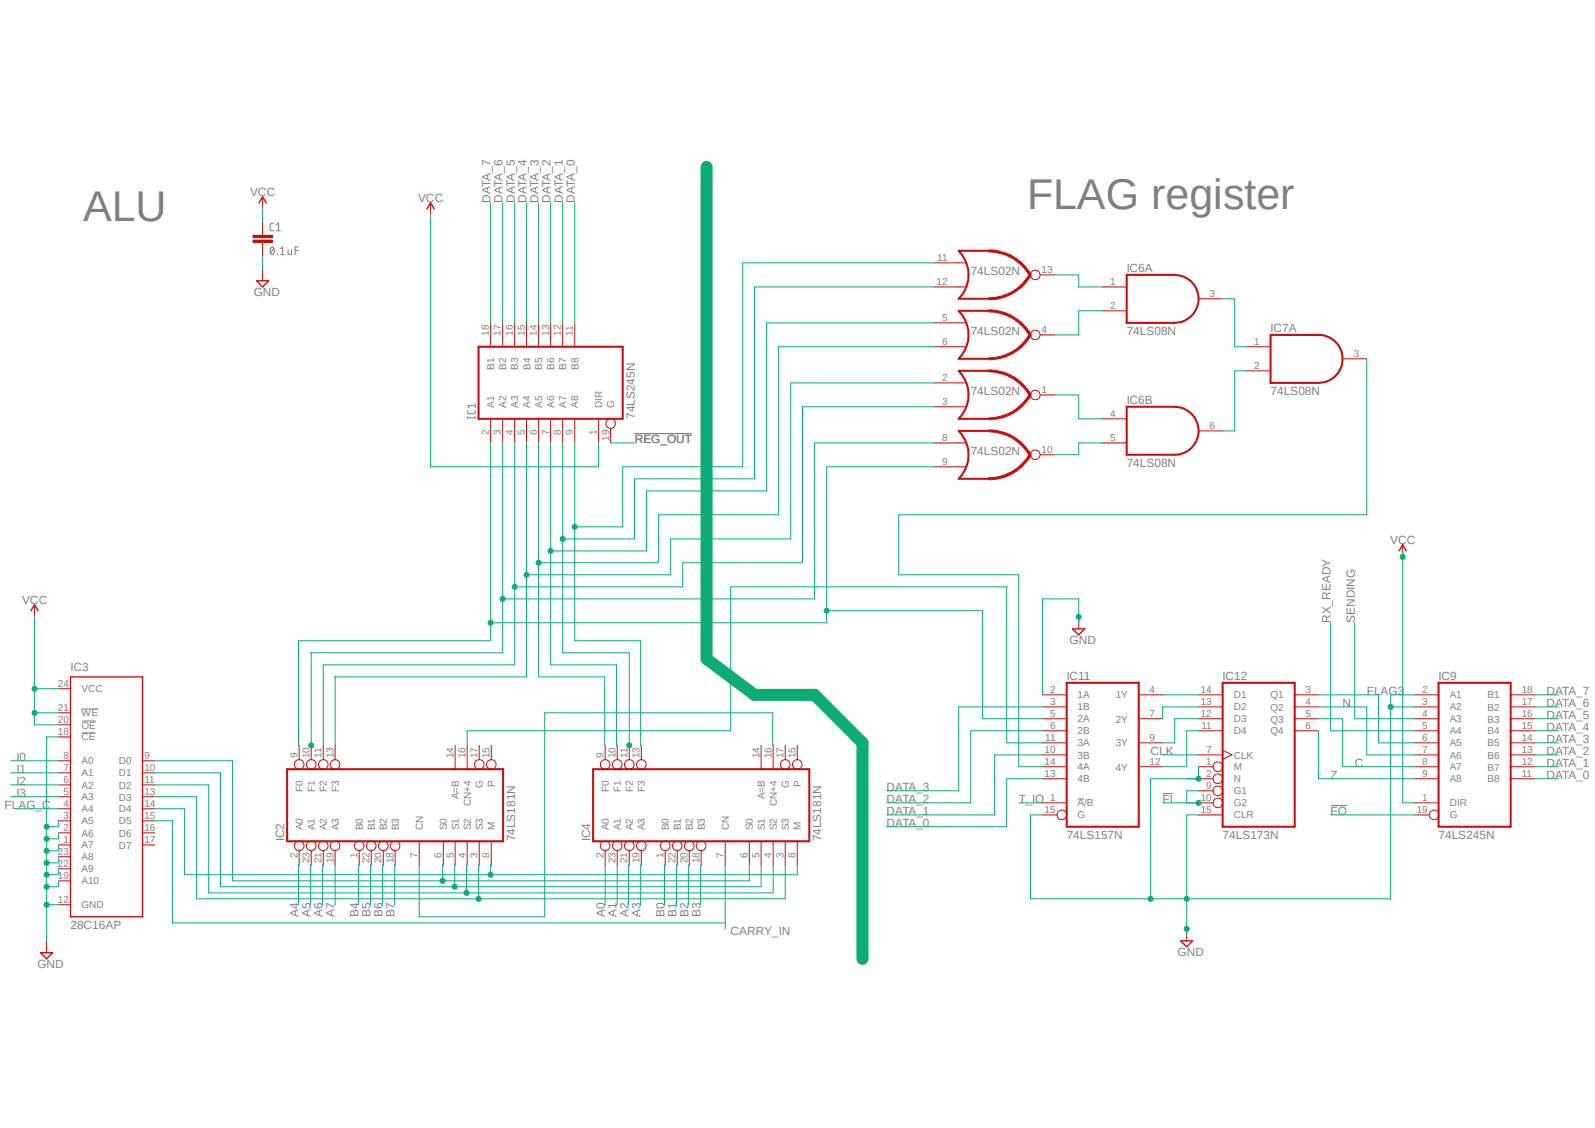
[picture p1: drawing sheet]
<svg xmlns="http://www.w3.org/2000/svg" width="297mm" height="210mm" viewBox="0 0 297 210" stroke-linecap="round" stroke-linejoin="round" font-family="sans-serif">
<path d="M.3 29.1l296.4 151.7M296.7 29.1l-296.4 151.7" fill="none" stroke="#fff" stroke-width=".19"/>
<g fill="none" stroke="#808080" stroke-width=".19">
<path d="M50.5 46.1l.2-.1a.87 .87 0 0 1 0 1.4 .84 .84 0 0 1-.2-1.3zM50.9 41.5l-.4 .1-.2 .2v1l.6 .2M51 46.3l-.6 .8M51.4 43h.8M51.4 41.8l.5-.3v1.5M51.6 47.3l.1 .1zM52.2 47.4h.8M52.2 46.3l.4-.3v1.4M53.6 46.5v.7l.3 .2h.4v-.9M54.9 46.6h.7M55.6 46h-.7v1.4M87.1 76.4v.5l.3 .1h.9l.2-.6"/>
<path d="M87.1 77.8h1.4M87.1 77.6v.3M88.5 75.1v.8M88.5 77.6v.3M88.5 75.5h-1.4l.3 .4M118.2 80.7h10.6M15.2 132h3.1M15.2 136.4h2.6M15.2 134.2h2.7M200.7 148.8h1.2M216.5 147.7h1.9M247.8 150h3"/>
</g>
<path d="M89.1 64.6h26.9v13.4h-26.9zM178.5 78h5.6M178.5 69h5.6M53.5 143.2h40.2v13.4h-40.2zM110.4 143.2h40.3v13.4h-40.3z" fill="none" stroke="#c90d0c" stroke-width=".38"/>
<g fill="none" stroke="#c90d0c" stroke-width=".19">
<path d="M48.9 36.7v2.2M80.2 37.8v2.2M47.1 44.7h3.6v.4h-3.6zM47.1 43.8h3.6v.4h-3.6zM48.9 41.1v2.7M48.9 45.1v2.7M48.9 50v2.3M91.4 60.1v4.5M91.4 78v4.5M93.6 60.1v4.5M93.6 78v4.5M95.8 60.1v4.5"/>
<path d="M95.8 78v4.5M98 60.1v4.5M98 78v4.5M100.3 60.1v4.5M100.3 78v4.5M102.5 60.1v4.5M102.5 78v4.5M104.8 60.1v4.5M104.8 78v4.5M107 60.1v4.5M107 78v4.5M111.5 78v4.5"/>
<path d="M113.7 79.7v2.8M178.5 71.3h1.3M178.5 75.7h1.3M6.4 112.6v2.3M10.9 132.7h2.2M10.9 137.2h2.2M10.9 135h2.2M10.9 128.2h2.2M55.7 138.8v2.7M58 138.8v2.7M60.2 138.8v2.7M62.4 138.8v2.7"/>
<path d="M84.8 138.8v4.4M87 138.8v4.4M89.2 138.8v2.7M91.5 138.8v2.7M112.7 138.8v2.7M114.9 138.8v2.7M117.2 138.8v2.7M119.4 138.8v2.7M141.7 138.8v4.4M144 138.8v4.4M146.2 138.8v2.7M148.5 138.8v2.7"/>
<path d="M10.9 141.6h2.2M10.9 143.9h2.2M10.9 146.1h2.2M10.9 148.3h2.2M10.9 150.6h2.2M10.9 152.8h2.2M10.9 155.1h2.2M10.9 157.3h2.2M10.9 159.5h2.2M26.5 141.6h2.3M26.5 143.9h2.3M26.5 146.1h2.3"/>
<path d="M26.5 148.3h2.3M26.5 150.6h2.3M26.5 152.8h2.3M26.5 155.1h2.3M26.5 157.3h2.3M55.7 158.4v2.7M58 158.4v2.7M60.2 158.4v2.7M62.4 158.4v2.7M66.9 158.4v2.7M69.1 158.4v2.7M71.4 158.4v2.7"/>
<path d="M73.6 158.4v2.7M78.1 156.6v4.5M82.5 156.6v4.5M84.8 156.6v4.5M87 156.6v4.5M89.2 156.6v4.5M91.5 156.6v4.5M112.7 158.4v2.7M114.9 158.4v2.7M117.2 158.4v2.7M119.4 158.4v2.7M123.9 158.4v2.7"/>
<path d="M126.1 158.4v2.7M128.4 158.4v2.7M130.6 158.4v2.7M135 156.6v4.5M139.5 156.6v4.5M141.7 156.6v4.5M144 156.6v4.5M146.2 156.6v4.5M148.5 156.6v4.5M8.7 175.2v2.2M10.9 168.4h2.2M10.9 161.8h2.2"/>
<path d="M10.9 164h2.2"/>
<circle cx="113.7" cy="78.9" r=".89"/>
<circle cx="55.7" cy="142.3" r=".89"/>
<circle cx="55.7" cy="157.5" r=".89"/>
<circle cx="57.9" cy="157.5" r=".89"/>
<circle cx="57.9" cy="142.3" r=".89"/>
<circle cx="60.2" cy="142.3" r=".89"/>
<circle cx="60.2" cy="157.5" r=".89"/>
<circle cx="62.4" cy="157.5" r=".89"/>
<circle cx="62.4" cy="142.3" r=".89"/>
<circle cx="66.9" cy="157.5" r=".89"/>
<circle cx="69.1" cy="157.5" r=".89"/>
<circle cx="71.4" cy="157.5" r=".89"/>
<circle cx="73.6" cy="157.5" r=".89"/>
<circle cx="89.2" cy="142.3" r=".89"/>
<circle cx="91.5" cy="142.3" r=".89"/>
<circle cx="112.7" cy="157.5" r=".89"/>
<circle cx="112.7" cy="142.3" r=".89"/>
<circle cx="114.9" cy="142.3" r=".89"/>
<circle cx="114.9" cy="157.5" r=".89"/>
<circle cx="117.2" cy="157.5" r=".89"/>
<circle cx="117.2" cy="142.3" r=".89"/>
<circle cx="119.4" cy="142.3" r=".89"/>
<circle cx="119.4" cy="157.5" r=".89"/>
<circle cx="123.9" cy="157.5" r=".89"/>
<circle cx="126.1" cy="157.5" r=".89"/>
<circle cx="128.3" cy="157.5" r=".89"/>
<circle cx="130.6" cy="157.5" r=".89"/>
<circle cx="146.2" cy="142.3" r=".89"/>
<circle cx="148.5" cy="142.3" r=".89"/>
</g>
<path d="M48.2 37.8l.7-1.1 .7 1.1M79.5 38.9l.7-1.1 .7 1.1M47.8 52.3h2.2l-1.1 1.1zM5.8 113.7l.6-1.1 .7 1.1M13.1 126h13.4v44.7h-13.4zM7.5 177.4h2.3l-1.1 1.1z" fill="none" stroke="#c90d0c" stroke-width=".25"/>
<path d="M47.1 44.9h3.6M47.1 44h3.6" fill="none" stroke="#c90d0c" stroke-width=".42"/>
<path d="M184.1 77.8a8.6 8.6 0 0 0 7.6-4.4l.3 .2a9 9 0 0 1-7.9 4.5z" fill-rule="evenodd" fill="#c90d0c"/>
<path d="M184.1 77.8a8.6 8.6 0 0 0 7.6-4.4l.3 .2a9 9 0 0 1-7.9 4.5z" fill="none" stroke="#c90d0c" stroke-width=".19"/>
<path d="M184.1 68.9a8.9 8.9 0 0 1 7.9 4.6l-.3 .2a8.8 8.8 0 0 0-7.6-4.5z" fill-rule="evenodd" fill="#c90d0c"/>
<g fill="none" stroke="#c90d0c" stroke-width=".19">
<path d="M174 71.3h4.5M174 75.7h4.5M178.5 60.1h1.3M178.5 64.6h1.3M184.1 68.9a8.9 8.9 0 0 1 7.9 4.6l-.3 .2a8.8 8.8 0 0 0-7.6-4.5zM193.7 73.5h2.7"/>
<circle cx="192.8" cy="73.5" r=".89"/>
</g>
<path d="M178.5 57.9h5.6M178.5 69a6.4 6.4 0 0 1 0 9M178.5 66.8h5.6" fill="none" stroke="#c90d0c" stroke-width=".38"/>
<path d="M184.1 66.6a8.7 8.7 0 0 0 7.6-4.4l.3 .2a9 9 0 0 1-7.9 4.6z" fill-rule="evenodd" fill="#c90d0c"/>
<path d="M184.1 66.6a8.7 8.7 0 0 0 7.6-4.4l.3 .2a9 9 0 0 1-7.9 4.6z" fill="none" stroke="#c90d0c" stroke-width=".19"/>
<path d="M184.1 57.7a8.9 8.9 0 0 1 7.9 4.6l-.3 .2a8.7 8.7 0 0 0-7.6-4.4z" fill-rule="evenodd" fill="#c90d0c"/>
<g fill="none" stroke="#c90d0c" stroke-width=".19">
<path d="M184.1 57.7a8.9 8.9 0 0 1 7.9 4.6l-.3 .2a8.7 8.7 0 0 0-7.6-4.4zM174 60.1h4.5M174 64.6h4.5M193.7 62.4h2.7M178.5 82.5h1.3M178.5 86.9h1.3"/>
<circle cx="192.8" cy="62.4" r=".89"/>
</g>
<path d="M178.5 57.9a6.4 6.4 0 0 1 0 8.9M178.5 80.2h5.6M178.5 89.2h5.6" fill="none" stroke="#c90d0c" stroke-width=".38"/>
<path d="M184.1 88.9a8.7 8.7 0 0 0 7.6-4.4l.3 .2a9 9 0 0 1-7.9 4.6z" fill-rule="evenodd" fill="#c90d0c"/>
<path d="M184.1 88.9a8.7 8.7 0 0 0 7.6-4.4l.3 .2a9 9 0 0 1-7.9 4.6z" fill="none" stroke="#c90d0c" stroke-width=".19"/>
<path d="M184.1 80.1a9 9 0 0 1 7.9 4.5l-.3 .2a8.6 8.6 0 0 0-7.6-4.4z" fill-rule="evenodd" fill="#c90d0c"/>
<g fill="none" stroke="#c90d0c" stroke-width=".19">
<path d="M178.5 48.9h1.3M178.5 53.4h1.3M174 82.5h4.5M174 86.9h4.5M184.1 80.1a9 9 0 0 1 7.9 4.5l-.3 .2a8.6 8.6 0 0 0-7.6-4.4zM193.7 84.7h2.7"/>
<circle cx="192.8" cy="84.7" r=".89"/>
</g>
<path d="M178.5 46.7h5.6M178.5 55.6h5.6M178.5 80.2a6.4 6.4 0 0 1 0 9" fill="none" stroke="#c90d0c" stroke-width=".38"/>
<path d="M184.1 55.5a8.7 8.7 0 0 0 7.6-4.4l.3 .1a9 9 0 0 1-7.9 4.6z" fill-rule="evenodd" fill="#c90d0c"/>
<path d="M184.1 55.5a8.7 8.7 0 0 0 7.6-4.4l.3 .1a9 9 0 0 1-7.9 4.6z" fill="none" stroke="#c90d0c" stroke-width=".19"/>
<path d="M184.1 46.5a8.9 8.9 0 0 1 7.9 4.6l-.3 .2a8.7 8.7 0 0 0-7.6-4.4z" fill-rule="evenodd" fill="#c90d0c"/>
<g fill="none" stroke="#c90d0c" stroke-width=".19">
<path d="M174 48.9h4.5M174 53.4h4.5M184.1 46.5a8.9 8.9 0 0 1 7.9 4.6l-.3 .2a8.7 8.7 0 0 0-7.6-4.4zM193.7 51.2h2.7M205.3 53.4h4.5M205.3 57.9h4.5M223.2 55.6h4.5M205.3 78h4.5M232.2 64.6h4.4M232.2 69h4.4M250 66.8h4.5M205.3 82.5h4.5"/>
<path d="M223.2 80.2h4.5M200.9 114.9v2.2M261.2 101.4v2.3M194.1 129.4h4.5M194.1 131.6h4.5M194.1 133.8h4.5M194.1 136.1h4.5M194.1 138.3h4.5M212 129.4h4.5M212 133.8h4.5M212 138.3h4.5M223.2 129.4h4.5"/>
<path d="M223.2 131.6h4.5M223.2 133.8h4.5M223.2 136.1h4.5M227.7 139.7l1.7 .8-1.7 .9M241.1 129.4h4.4M241.1 131.6h4.4M241.1 133.8h4.4M241.1 136.1h4.4M263.4 129.4h4.5M263.4 131.6h4.5M263.4 133.8h4.5M263.4 136.1h4.5"/>
<path d="M263.4 138.3h4.5M281.3 129.4h4.5M281.3 131.6h4.5M281.3 133.8h4.5M281.3 136.1h4.5M281.3 138.3h4.5M194.1 149.5h4.5M194.1 140.5h4.5M194.1 142.7h4.5M194.1 145h4.5M194.1 151.7h2.8M212 142.7h4.5"/>
<path d="M223.2 149.5h2.7M223.2 140.5h4.5M223.2 142.7h2.7M223.2 145h2.7M223.2 151.7h4.5M223.2 147.2h2.7M263.4 149.5h4.5M263.4 140.5h4.5M263.4 142.7h4.5M263.4 145h4.5M263.4 151.7h2.7M281.3 140.5h4.5"/>
<path d="M281.3 142.7h4.5M281.3 145h4.5M221 172.9v2.3"/>
<circle cx="192.8" cy="51.2" r=".89"/>
<circle cx="197.7" cy="151.7" r=".89"/>
<circle cx="226.8" cy="142.7" r=".89"/>
<circle cx="226.8" cy="147.2" r=".89"/>
<circle cx="226.8" cy="145" r=".89"/>
<circle cx="226.8" cy="149.5" r=".89"/>
<circle cx="267" cy="151.7" r=".89"/>
</g>
<path d="M178.5 46.7a6.4 6.4 0 0 1 0 8.9M209.8 51.2h8.9a4.5 4.5 0 0 1 4.5 4.4 4.5 4.5 0 0 1-4.5 4.5h-8.9zM209.8 75.7h8.9a4.5 4.5 0 0 1 4.5 4.5 4.5 4.5 0 0 1-4.5 4.5h-8.9zM236.6 62.4h8.9a4.5 4.5 0 0 1 4.5 4.4 4.5 4.5 0 0 1-4.5 4.5h-8.9zM198.6 127.1h13.4v26.8h-13.4zM227.7 127.1h13.4v26.8h-13.4zM267.9 127.1h13.4v26.8h-13.4z" fill="none" stroke="#c90d0c" stroke-width=".38"/>
<path d="M199.7 117.1h2.3l-1.1 1.1zM260.5 102.6l.7-1.2 .7 1.2M219.8 175.2h2.3l-1.1 1.1z" fill="none" stroke="#c90d0c" stroke-width=".25"/>
<g fill="none" stroke="#0dab76" stroke-width=".19">
<path d="M48.9 38.9v2.2M91.4 37.8v22.3M93.6 37.8v22.3M95.8 37.8v22.3M98 37.8v22.3M100.3 37.8v22.3M102.5 37.8v22.3M104.8 37.8v22.3M107 37.8v22.3M80.2 40v46.9h31.3v-4.4M6.4 114.9v17.8h4.5M6.4 128.2h4.5"/>
<path d="M194.1 131.6h-15.6v15.6h-13.4M194.1 136.1h-13.3v13.4h-15.7M285.8 129.4h4.4M285.8 131.6h4.4M285.8 133.8h4.4M285.8 136.1h4.4M285.8 138.3h4.4M194.1 140.5h-8.9v11.2h-20.1M194.1 145h-6.6v8.9h-22.4M285.8 140.5h4.4M285.8 142.7h4.4M285.8 145h4.4"/>
</g>
<circle cx="6.4" cy="128.2" r=".46" fill="#0dab76"/>
<g fill="none" stroke="#0dab76" stroke-width=".19">
<path d="M6.4 132.7v2.3h4.5"/>
<circle cx="6.4" cy="128.2" r=".46"/>
</g>
<circle cx="6.4" cy="132.7" r=".46" fill="#0dab76"/>
<g fill="none" stroke="#0dab76" stroke-width=".19">
<path d="M261.2 102.6v46.9h2.2"/>
<circle cx="6.4" cy="132.7" r=".46"/>
</g>
<circle cx="261.2" cy="103.7" r=".46" fill="#0dab76"/>
<g fill="none" stroke="#0dab76" stroke-width=".19">
<path d="M48.9 47.8v2.2M113.7 82.5h4.5M10.9 137.2h-2.2v38M8.7 168.4h2.2"/>
<circle cx="261.2" cy="103.7" r=".46"/>
</g>
<circle cx="8.7" cy="168.4" r=".46" fill="#0dab76"/>
<g fill="none" stroke="#0dab76" stroke-width=".19">
<path d="M10.9 164v1.1h-2.2"/>
<circle cx="8.7" cy="168.4" r=".46"/>
</g>
<circle cx="8.7" cy="165.1" r=".46" fill="#0dab76"/>
<g fill="none" stroke="#0dab76" stroke-width=".19">
<path d="M10.9 161.8v1.1h-2.2"/>
<circle cx="8.7" cy="165.1" r=".46"/>
</g>
<circle cx="8.7" cy="162.9" r=".46" fill="#0dab76"/>
<g fill="none" stroke="#0dab76" stroke-width=".19">
<path d="M10.9 159.5v1.2h-2.2"/>
<circle cx="8.7" cy="162.9" r=".46"/>
</g>
<circle cx="8.7" cy="160.7" r=".46" fill="#0dab76"/>
<g fill="none" stroke="#0dab76" stroke-width=".19">
<path d="M10.9 157.3v1.1h-2.2"/>
<circle cx="8.7" cy="160.7" r=".46"/>
</g>
<circle cx="8.7" cy="158.4" r=".46" fill="#0dab76"/>
<g fill="none" stroke="#0dab76" stroke-width=".19">
<path d="M10.9 155.1v1.1h-2.2"/>
<circle cx="8.7" cy="158.4" r=".46"/>
</g>
<circle cx="8.7" cy="156.2" r=".46" fill="#0dab76"/>
<g fill="none" stroke="#0dab76" stroke-width=".19">
<path d="M10.9 152.8v1.1h-2.2"/>
<circle cx="8.7" cy="156.2" r=".46"/>
</g>
<circle cx="8.7" cy="153.9" r=".46" fill="#0dab76"/>
<g fill="none" stroke="#0dab76" stroke-width=".19">
<path d="M263.4 129.4h-4.4v37.9h-67.1v-15.6h2.2M223.2 151.7h-2.2v15.6"/>
<circle cx="8.7" cy="153.9" r=".46"/>
</g>
<circle cx="221" cy="167.3" r=".46" fill="#0dab76"/>
<g fill="none" stroke="#0dab76" stroke-width=".19">
<path d="M259 131.6h4.4"/>
<circle cx="221" cy="167.3" r=".46"/>
</g>
<circle cx="259" cy="131.6" r=".46" fill="#0dab76"/>
<g fill="none" stroke="#0dab76" stroke-width=".19">
<path d="M221 167.3v6.7"/>
<circle cx="259" cy="131.6" r=".46"/>
</g>
<circle cx="221" cy="172.9" r=".46" fill="#0dab76"/>
<g fill="none" stroke="#0dab76" stroke-width=".19">
<path d="M223.2 142.7v2.3"/>
<circle cx="221" cy="172.9" r=".46"/>
</g>
<circle cx="223.2" cy="145" r=".46" fill="#0dab76"/>
<g fill="none" stroke="#0dab76" stroke-width=".19">
<path d="M223.2 145h-9v22.3"/>
<circle cx="223.2" cy="145" r=".46"/>
</g>
<circle cx="214.2" cy="167.3" r=".46" fill="#0dab76"/>
<g fill="none" stroke="#0dab76" stroke-width=".19">
<path d="M200.9 116v-4.5h-6.8v17.9"/>
<circle cx="214.2" cy="167.3" r=".46"/>
</g>
<circle cx="200.9" cy="114.9" r=".46" fill="#0dab76"/>
<g fill="none" stroke="#0dab76" stroke-width=".19">
<path d="M100.3 82.5v43.5h12.3l.1 12.8M122.6 95.8v9h-22.3"/>
<circle cx="200.9" cy="114.9" r=".46"/>
</g>
<circle cx="100.3" cy="104.8" r=".46" fill="#0dab76"/>
<g fill="none" stroke="#0dab76" stroke-width=".19">
<path d="M174 64.6h-29v31.2h-22.4M91.4 82.5v36.8h-35.8v19.5h.1"/>
<circle cx="100.3" cy="104.8" r=".46"/>
</g>
<circle cx="91.4" cy="116" r=".46" fill="#0dab76"/>
<g fill="none" stroke="#0dab76" stroke-width=".19">
<path d="M174 86.9h-20.1v29.1h-62.5M153.9 113.7h29.1"/>
<circle cx="91.4" cy="116" r=".46"/>
</g>
<circle cx="153.9" cy="113.7" r=".46" fill="#0dab76"/>
<g fill="none" stroke="#0dab76" stroke-width=".19">
<path d="M95.8 82.5v41.3h-35.6v15M127.1 104.8v4.5h-31.3M183 113.7v20.1h11.1M245.5 131.6h9v8.9h8.9"/>
<circle cx="153.9" cy="113.7" r=".46"/>
</g>
<circle cx="95.8" cy="109.3" r=".46" fill="#0dab76"/>
<g fill="none" stroke="#0dab76" stroke-width=".19">
<path d="M174 75.7h-24.6v29.1h-22.3M98 82.5v43.5h-35.7M124.9 100.3v6.7h-26.9M62.4 126v12.8"/>
<circle cx="95.8" cy="109.3" r=".46"/>
</g>
<circle cx="98" cy="107" r=".46" fill="#0dab76"/>
<g fill="none" stroke="#0dab76" stroke-width=".19">
<path d="M174 71.3h-26.8v29h-22.3M57.8 121.5h.2v17.3h-.2"/>
<circle cx="98" cy="107" r=".46"/>
</g>
<circle cx="58" cy="138.8" r=".46" fill="#0dab76"/>
<g fill="none" stroke="#0dab76" stroke-width=".19">
<path d="M93.6 82.5v39h-35.6"/>
<circle cx="58" cy="138.8" r=".46"/>
</g>
<circle cx="93.6" cy="111.5" r=".46" fill="#0dab76"/>
<g fill="none" stroke="#0dab76" stroke-width=".19">
<path d="M107 82.5v36.8h12.3v19.5h.1M138.3 86.9h-22.3v11.2h-9M174 82.5h-22.3v29h-58.1"/>
<circle cx="93.6" cy="111.5" r=".46"/>
</g>
<circle cx="107" cy="98.1" r=".46" fill="#0dab76"/>
<g fill="none" stroke="#0dab76" stroke-width=".19">
<path d="M174 48.9h-35.7v38M144 138.8l-.1-6.1h-42.5v38h-23.3v-9.6M28.8 141.6h14.5v22.4h96.2v-2.9M82.5 161.1h-.1v2.9M112.7 161.1l-.1 7.3M114.9 161.1v7.3h-.1M117.2 161.1h-.1v7.3M119.4 161.1h-.1v7.3M123.9 161.1h-.2v7.3M126.1 161.1h-.1v7.3M128.4 161.1h-.2v7.3M130.6 161.1l-.1 7.3"/>
<path d="M135 161.1v11.8"/>
<circle cx="107" cy="98.1" r=".46"/>
</g>
<circle cx="82.4" cy="164" r=".46" fill="#0dab76"/>
<g fill="none" stroke="#0dab76" stroke-width=".19">
<path d="M84.8 161.1l-.1 4M141.7 161.1v4h-100.6"/>
<circle cx="82.4" cy="164" r=".46"/>
</g>
<circle cx="84.7" cy="165.1" r=".46" fill="#0dab76"/>
<g fill="none" stroke="#0dab76" stroke-width=".19">
<path d="M28.8 143.9h12.3v21.2M87 161.1h-.1v5.1M144 161.1v5.1h-105.1"/>
<circle cx="84.7" cy="165.1" r=".46"/>
</g>
<circle cx="86.9" cy="166.2" r=".46" fill="#0dab76"/>
<g fill="none" stroke="#0dab76" stroke-width=".19">
<path d="M28.8 146.1h10.1v20.1M36.6 148.3v19h109.6v-6.2M89.2 161.1h-.1v6.2"/>
<circle cx="86.9" cy="166.2" r=".46"/>
</g>
<circle cx="89.1" cy="167.3" r=".46" fill="#0dab76"/>
<g fill="none" stroke="#0dab76" stroke-width=".19">
<path d="M28.8 148.3h7.8M34.4 150.6v12.3h114.1v-1.8M91.5 161.1h-.1v1.8"/>
<circle cx="89.1" cy="167.3" r=".46"/>
</g>
<circle cx="91.4" cy="162.9" r=".46" fill="#0dab76"/>
<g fill="none" stroke="#0dab76" stroke-width=".19">
<path d="M196.4 51.2h4.5v2.2h4.4M205.3 57.9h-4.4v4.5h-4.5M227.7 55.6h2.2v9h2.3M174 60.1h-31.3v31.3M196.4 73.5h4.5v4.5h4.4M232.2 69h-2.3v11.2h-2.2M102.5 82.5v41.3h12.3v15h.1M120.4 91.4v11.2h-17.9M205.3 82.5h-4.4v2.2h-4.5M223.2 133.8h-4.5v4.5h-2.2M2 141.6h8.9M2 143.9h8.9"/>
<path d="M2 146.1h8.9M2 148.3h8.9M3.1 150.6h7.8M28.8 150.6h5.6M28.8 152.8h3.3v19h102.8"/>
<circle cx="91.4" cy="162.9" r=".46"/>
</g>
<path d="M131.6 31.1v91.6l8.9 6.7h11.2l8.9 8.9v40.2" fill="none" stroke="#0dab76" stroke-width="2.2"/>
<circle cx="102.5" cy="102.6" r=".46" fill="#0dab76"/>
<g fill="none" stroke="#0dab76" stroke-width=".19">
<path d="M140.5 53.4v35.8M104.8 82.5v39h12.4v17.3h-.1M120.4 91.4h22.3"/>
<circle cx="102.5" cy="102.6" r=".46"/>
</g>
<circle cx="117.2" cy="138.8" r=".46" fill="#0dab76"/>
<g fill="none" stroke="#0dab76" stroke-width=".19">
<path d="M140.5 89.2h-22.3v11.1h-13.4"/>
<circle cx="117.2" cy="138.8" r=".46"/>
</g>
<circle cx="104.8" cy="100.3" r=".46" fill="#0dab76"/>
<g fill="none" stroke="#0dab76" stroke-width=".19">
<path d="M140.5 53.4h33.5M254.5 66.8v29h-87.2v11.2h22.4v35.7h4.4M247.8 116v20.1h15.6M252.3 116v17.8h11.1M194.1 138.3h-6.6v-29h-51.4v26.8h-49.1v2.7M216.5 129.4h6.7M223.2 136.1h-2.2v6.6h-4.5M223.2 131.6h-6.7v2.2M245.5 133.8h4.5v8.9h13.4M245.5 129.4h11.2v8.9h6.7M245.5 136.1v8.9h17.9M189.7 149.5h4.4"/>
<path d="M216.5 149.5h6.7M216.5 140.5h6.7M223.2 147.2h-2.2v2.3M247.8 151.7h15.6"/>
<circle cx="104.8" cy="100.3" r=".46"/>
</g>
<circle cx="223.2" cy="149.5" r=".46" fill="#0dab76"/>
<g fill="none" stroke="#0dab76" stroke-width=".19">
<path d="M55.7 161.1h-.1v7.3M58 161.1h-.2v7.3M60.2 161.1h-.1v7.3M62.4 161.1l-.1 7.3M66.9 161.1h-.1v7.3M69.1 161.1h-.1v7.3M71.4 161.1h-.2v7.3M73.6 161.1l-.1 7.3"/>
<circle cx="223.2" cy="149.5" r=".46"/>
</g>
<g font-size="8" fill="#808080">
<text x="15.5" y="41.2">ALU</text>
<text x="191.3" y="39">FLAG register</text>
</g>
<g font-size="2.2" fill="#808080">
<text x="46.6" y="36.4">VCC</text>
<text x="77.9" y="37.5">VCC</text>
<text x="91.4" y="37.8" transform="rotate(-90 91.4 37.8)">DATA_7</text>
<text x="93.6" y="37.8" transform="rotate(-90 93.6 37.8)">DATA_6</text>
<text x="95.8" y="37.8" transform="rotate(-90 95.8 37.8)">DATA_5</text>
<text x="98" y="37.8" transform="rotate(-90 98 37.8)">DATA_4</text>
<text x="100.3" y="37.8" transform="rotate(-90 100.3 37.8)">DATA_3</text>
<text x="102.5" y="37.8" transform="rotate(-90 102.5 37.8)">DATA_2</text>
<text x="104.8" y="37.8" transform="rotate(-90 104.8 37.8)">DATA_1</text>
<text x="107" y="37.8" transform="rotate(-90 107 37.8)">DATA_0</text>
<text x="180.8" y="51.2">74LS02N</text>
<text x="209.8" y="50.6">IC6A</text>
<text x="47.2" y="55.1">GND</text>
<text x="180.8" y="62.4">74LS02N</text>
<text x="209.8" y="62.4">74LS08N</text>
<text x="236.6" y="61.8">IC7A</text>
<text x="118.2" y="78" transform="rotate(-90 118.2 78)">74LS245N</text>
<text x="180.8" y="73.5">74LS02N</text>
<text x="209.8" y="75.2">IC6B</text>
<text x="236.6" y="73.5">74LS08N</text>
<text x="118.2" y="82.5">REG_OUT</text>
<text x="180.8" y="84.7">74LS02N</text>
<text x="209.8" y="86.9">74LS08N</text>
<text x="258.9" y="101.2">VCC</text>
<text x="4.1" y="112.4">VCC</text>
<text x="199.2" y="119.9">GND</text>
<text x="247.8" y="116" transform="rotate(-90 247.8 116)">RX_READY</text>
<text x="252.3" y="116" transform="rotate(-90 252.3 116)">SENDING</text>
<text x="13.1" y="124.9">IC3</text>
<text x="198.6" y="126.6">IC11</text>
<text x="227.7" y="126.6">IC12</text>
<text x="250" y="131.6">N</text>
<text x="254.5" y="129.4">FLAG3</text>
<text x="267.9" y="126.6">IC9</text>
<text x="288" y="129.4">DATA_7</text>
<text x="288" y="131.6">DATA_6</text>
<text x="288" y="133.8">DATA_5</text>
<text x="288" y="136.1">DATA_4</text>
<text x="3.1" y="141.6">I0</text>
<text x="3.1" y="143.9">I1</text>
<text x="214.2" y="140.5">CLK</text>
<text x="252.3" y="142.8">C</text>
<text x="288" y="138.3">DATA_3</text>
<text x="288" y="140.5">DATA_2</text>
<text x="288" y="142.8">DATA_1</text>
<text x="3.1" y="146.1">I2</text>
<text x="3.1" y="148.3">I3</text>
<text x="165.1" y="147.2">DATA_3</text>
<text x="165.1" y="149.5">DATA_2</text>
<text x="189.7" y="149.5">T_IO</text>
<text x="216.5" y="149.5">FI</text>
<text x="247.8" y="145">Z</text>
<text x="288" y="145">DATA_0</text>
<text x=".8" y="150.6">FLAG_C</text>
<text x="165.1" y="151.7">DATA_1</text>
<text x="165.1" y="153.9">DATA_0</text>
<text x="247.8" y="151.7">FO</text>
<text x="52.9" y="156.6" transform="rotate(-90 52.9 156.6)">IC2</text>
<text x="95.9" y="156.6" transform="rotate(-90 95.9 156.6)">74LS181N</text>
<text x="109.9" y="156.6" transform="rotate(-90 109.9 156.6)">IC4</text>
<text x="152.9" y="156.6" transform="rotate(-90 152.9 156.6)">74LS181N</text>
<text x="198.6" y="156.2">74LS157N</text>
<text x="227.7" y="156.2">74LS173N</text>
<text x="267.9" y="156.2">74LS245N</text>
<text x="13.1" y="172.9">28C16AP</text>
<text x="55.6" y="170.7" transform="rotate(-90 55.6 170.7)">A4</text>
<text x="57.8" y="170.7" transform="rotate(-90 57.8 170.7)">A5</text>
<text x="60.1" y="170.7" transform="rotate(-90 60.1 170.7)">A6</text>
<text x="62.3" y="170.7" transform="rotate(-90 62.3 170.7)">A7</text>
<text x="66.8" y="170.7" transform="rotate(-90 66.8 170.7)">B4</text>
<text x="69" y="170.7" transform="rotate(-90 69 170.7)">B5</text>
<text x="71.2" y="170.7" transform="rotate(-90 71.2 170.7)">B6</text>
<text x="73.5" y="170.7" transform="rotate(-90 73.5 170.7)">B7</text>
<text x="112.6" y="170.7" transform="rotate(-90 112.6 170.7)">A0</text>
<text x="114.8" y="170.7" transform="rotate(-90 114.8 170.7)">A1</text>
<text x="117.1" y="170.7" transform="rotate(-90 117.1 170.7)">A2</text>
<text x="119.3" y="170.7" transform="rotate(-90 119.3 170.7)">A3</text>
<text x="123.7" y="170.7" transform="rotate(-90 123.7 170.7)">B0</text>
<text x="126" y="170.7" transform="rotate(-90 126 170.7)">B1</text>
<text x="128.2" y="170.7" transform="rotate(-90 128.2 170.7)">B2</text>
<text x="130.5" y="170.7" transform="rotate(-90 130.5 170.7)">B3</text>
<text x="136.1" y="174">CARRY_IN</text>
<text x="219.3" y="178">GND</text>
<text x="7" y="180.2">GND</text>
</g>
<g font-size="1.9" fill="#808080">
<text x="174.4" y="53.1">12</text>
<text x="174.5" y="48.6">11</text>
<text x="194" y="50.8">13</text>
<text x="206.7" y="53.1">1</text>
<text x="175.4" y="59.8">5</text>
<text x="206.7" y="57.6">2</text>
<text x="225.3" y="55.3">3</text>
<text x="91.1" y="62.5" transform="rotate(-90 91.1 62.5)">18</text>
<text x="93.3" y="62.5" transform="rotate(-90 93.3 62.5)">17</text>
<text x="95.5" y="62.5" transform="rotate(-90 95.5 62.5)">16</text>
<text x="97.7" y="62.5" transform="rotate(-90 97.7 62.5)">15</text>
<text x="100" y="62.5" transform="rotate(-90 100 62.5)">14</text>
<text x="102.2" y="62.5" transform="rotate(-90 102.2 62.5)">13</text>
<text x="104.4" y="62.5" transform="rotate(-90 104.4 62.5)">12</text>
<text x="106.7" y="62.5" transform="rotate(-90 106.7 62.5)">11</text>
<text x="175.4" y="64.3">6</text>
<text x="194" y="62">4</text>
<text x="233.6" y="64.3">1</text>
<text x="92" y="68.9" transform="rotate(-90 92 68.9)">B1</text>
<text x="94.3" y="68.9" transform="rotate(-90 94.3 68.9)">B2</text>
<text x="96.5" y="68.9" transform="rotate(-90 96.5 68.9)">B3</text>
<text x="98.8" y="68.9" transform="rotate(-90 98.8 68.9)">B4</text>
<text x="101" y="68.9" transform="rotate(-90 101 68.9)">B5</text>
<text x="103.2" y="68.9" transform="rotate(-90 103.2 68.9)">B6</text>
<text x="105.5" y="68.9" transform="rotate(-90 105.5 68.9)">B7</text>
<text x="107.7" y="68.9" transform="rotate(-90 107.7 68.9)">B8</text>
<text x="175.4" y="71">2</text>
<text x="233.6" y="68.7">2</text>
<text x="252.1" y="66.5">3</text>
<text x="92" y="75.9" transform="rotate(-90 92 75.9)">A1</text>
<text x="94.3" y="75.9" transform="rotate(-90 94.3 75.9)">A2</text>
<text x="96.5" y="75.9" transform="rotate(-90 96.5 75.9)">A3</text>
<text x="98.7" y="75.9" transform="rotate(-90 98.7 75.9)">A4</text>
<text x="101" y="75.9" transform="rotate(-90 101 75.9)">A5</text>
<text x="103.2" y="75.9" transform="rotate(-90 103.2 75.9)">A6</text>
<text x="105.5" y="75.9" transform="rotate(-90 105.5 75.9)">A7</text>
<text x="107.7" y="75.9" transform="rotate(-90 107.7 75.9)">A8</text>
<text x="112.1" y="75.9" transform="rotate(-90 112.1 75.9)">DIR</text>
<text x="114.4" y="75.9" transform="rotate(-90 114.4 75.9)">G</text>
<text x="175.4" y="75.4">3</text>
<text x="194" y="73.2">1</text>
<text x="206.7" y="77.7">4</text>
<text x="91.1" y="81.1" transform="rotate(-90 91.1 81.1)">2</text>
<text x="93.3" y="81.1" transform="rotate(-90 93.3 81.1)">3</text>
<text x="95.5" y="81.1" transform="rotate(-90 95.5 81.1)">4</text>
<text x="97.7" y="81.1" transform="rotate(-90 97.7 81.1)">5</text>
<text x="100" y="81.1" transform="rotate(-90 100 81.1)">6</text>
<text x="102.2" y="81.1" transform="rotate(-90 102.2 81.1)">7</text>
<text x="104.4" y="81.1" transform="rotate(-90 104.4 81.1)">8</text>
<text x="106.7" y="81.1" transform="rotate(-90 106.7 81.1)">9</text>
<text x="111.2" y="81.1" transform="rotate(-90 111.2 81.1)">1</text>
<text x="113.4" y="82.1" transform="rotate(-90 113.4 82.1)">19</text>
<text x="175.4" y="82.1">8</text>
<text x="206.7" y="82.1">5</text>
<text x="225.3" y="79.9">6</text>
<text x="175.4" y="86.6">9</text>
<text x="194" y="84.4">10</text>
<text x="10.8" y="127.9">24</text>
<text x="15.2" y="128.9">VCC</text>
<text x="195.5" y="129.1">2</text>
<text x="195.5" y="131.3">3</text>
<text x="200.7" y="130">1A</text>
<text x="207.8" y="130">1Y</text>
<text x="214.1" y="129.1">4</text>
<text x="223.6" y="131.3">13</text>
<text x="223.6" y="129.1">14</text>
<text x="229.7" y="130">D1</text>
<text x="236.6" y="130">Q1</text>
<text x="243.1" y="129.1">3</text>
<text x="243.1" y="131.3">4</text>
<text x="264.8" y="129.1">2</text>
<text x="264.8" y="131.3">3</text>
<text x="270" y="130">A1</text>
<text x="277" y="130">B1</text>
<text x="283.4" y="131.3">17</text>
<text x="283.4" y="129.1">18</text>
<text x="10.8" y="132.4">21</text>
<text x="10.8" y="136.9">18</text>
<text x="10.8" y="134.6">20</text>
<text x="15.2" y="133.4">WE</text>
<text x="15.2" y="137.8">CE</text>
<text x="15.2" y="135.6">OE</text>
<text x="195.5" y="133.5">5</text>
<text x="195.5" y="135.8">6</text>
<text x="200.7" y="132.2">1B</text>
<text x="200.7" y="134.5">2A</text>
<text x="200.7" y="136.7">2B</text>
<text x="207.8" y="134.5">2Y</text>
<text x="214.1" y="133.5">7</text>
<text x="223.6" y="133.5">12</text>
<text x="223.7" y="135.8">11</text>
<text x="229.7" y="136.7">D4</text>
<text x="229.7" y="134.5">D3</text>
<text x="229.7" y="132.2">D2</text>
<text x="236.6" y="132.3">Q2</text>
<text x="236.6" y="134.5">Q3</text>
<text x="236.6" y="136.7">Q4</text>
<text x="243.1" y="133.5">5</text>
<text x="243.1" y="135.8">6</text>
<text x="264.8" y="133.5">4</text>
<text x="264.8" y="135.8">5</text>
<text x="270" y="132.2">A2</text>
<text x="270" y="134.5">A3</text>
<text x="270" y="136.7">A4</text>
<text x="277" y="136.7">B4</text>
<text x="277" y="134.5">B3</text>
<text x="277" y="132.3">B2</text>
<text x="283.4" y="135.8">15</text>
<text x="283.4" y="133.5">16</text>
<text x="11.8" y="141.4">8</text>
<text x="11.8" y="143.6">7</text>
<text x="15.2" y="142.3">A0</text>
<text x="22.1" y="142.3">D0</text>
<text x="26.9" y="141.4">9</text>
<text x="26.9" y="143.6">10</text>
<text x="55.4" y="141.2" transform="rotate(-90 55.4 141.2)">9</text>
<text x="57.6" y="141.2" transform="rotate(-90 57.6 141.2)">10</text>
<text x="59.9" y="141.2" transform="rotate(-90 59.9 141.2)">11</text>
<text x="62.1" y="141.2" transform="rotate(-90 62.1 141.2)">13</text>
<text x="84.5" y="141.2" transform="rotate(-90 84.5 141.2)">14</text>
<text x="86.7" y="141.2" transform="rotate(-90 86.7 141.2)">16</text>
<text x="88.9" y="141.2" transform="rotate(-90 88.9 141.2)">17</text>
<text x="91.1" y="141.2" transform="rotate(-90 91.1 141.2)">15</text>
<text x="112.4" y="141.2" transform="rotate(-90 112.4 141.2)">9</text>
<text x="114.6" y="141.2" transform="rotate(-90 114.6 141.2)">10</text>
<text x="116.8" y="141.2" transform="rotate(-90 116.8 141.2)">11</text>
<text x="119.1" y="141.2" transform="rotate(-90 119.1 141.2)">13</text>
<text x="141.4" y="141.2" transform="rotate(-90 141.4 141.2)">14</text>
<text x="143.7" y="141.2" transform="rotate(-90 143.7 141.2)">16</text>
<text x="145.9" y="141.2" transform="rotate(-90 145.9 141.2)">17</text>
<text x="148.1" y="141.2" transform="rotate(-90 148.1 141.2)">15</text>
<text x="194.5" y="140.2">10</text>
<text x="194.5" y="142.5">14</text>
<text x="194.6" y="138">11</text>
<text x="200.7" y="141.2">3B</text>
<text x="200.7" y="139">3A</text>
<text x="200.7" y="143.4">4A</text>
<text x="207.8" y="139">3Y</text>
<text x="207.8" y="143.5">4Y</text>
<text x="214.1" y="138">9</text>
<text x="214.1" y="142.5">12</text>
<text x="224.6" y="142.5">1</text>
<text x="224.6" y="140.2">7</text>
<text x="229.7" y="143.4">M</text>
<text x="229.7" y="141.2">CLK</text>
<text x="264.8" y="138">6</text>
<text x="264.8" y="140.2">7</text>
<text x="264.8" y="142.5">8</text>
<text x="270" y="139">A5</text>
<text x="270" y="141.2">A6</text>
<text x="270" y="143.4">A7</text>
<text x="277" y="143.5">B7</text>
<text x="277" y="141.2">B6</text>
<text x="277" y="139">B5</text>
<text x="283.4" y="142.5">12</text>
<text x="283.4" y="140.2">13</text>
<text x="283.4" y="138">14</text>
<text x="11.8" y="145.8">6</text>
<text x="11.8" y="148">5</text>
<text x="15.2" y="144.6">A1</text>
<text x="15.2" y="146.8">A2</text>
<text x="15.2" y="149">A3</text>
<text x="22.1" y="144.6">D1</text>
<text x="22.1" y="146.8">D2</text>
<text x="22.1" y="149.1">D3</text>
<text x="26.9" y="145.8">11</text>
<text x="26.9" y="148">13</text>
<text x="56.4" y="147.4" transform="rotate(-90 56.4 147.4)">F0</text>
<text x="58.6" y="147.4" transform="rotate(-90 58.6 147.4)">F1</text>
<text x="60.9" y="147.4" transform="rotate(-90 60.9 147.4)">F2</text>
<text x="63.1" y="147.4" transform="rotate(-90 63.1 147.4)">F3</text>
<text x="85.4" y="148.8" transform="rotate(-90 85.4 148.8)">A=B</text>
<text x="89.9" y="146.7" transform="rotate(-90 89.9 146.7)">G</text>
<text x="92.2" y="146.5" transform="rotate(-90 92.2 146.5)">P</text>
<text x="113.4" y="147.4" transform="rotate(-90 113.4 147.4)">F0</text>
<text x="115.6" y="147.4" transform="rotate(-90 115.6 147.4)">F1</text>
<text x="117.9" y="147.4" transform="rotate(-90 117.9 147.4)">F2</text>
<text x="120.1" y="147.4" transform="rotate(-90 120.1 147.4)">F3</text>
<text x="142.4" y="148.8" transform="rotate(-90 142.4 148.8)">A=B</text>
<text x="146.9" y="146.7" transform="rotate(-90 146.9 146.7)">G</text>
<text x="149.1" y="146.5" transform="rotate(-90 149.1 146.5)">P</text>
<text x="194.5" y="144.7">13</text>
<text x="195.5" y="149.1">1</text>
<text x="200.7" y="145.7">4B</text>
<text x="223.6" y="149.1">10</text>
<text x="224.6" y="144.7">2</text>
<text x="224.6" y="146.9">9</text>
<text x="229.7" y="145.7">N</text>
<text x="229.7" y="147.9">G1</text>
<text x="264.8" y="149.1">1</text>
<text x="264.8" y="144.7">9</text>
<text x="270" y="145.7">A8</text>
<text x="277" y="145.7">B8</text>
<text x="283.4" y="144.7">11</text>
<text x="11.8" y="150.3">4</text>
<text x="11.8" y="152.5">3</text>
<text x="11.8" y="154.7">2</text>
<text x="15.2" y="151.3">A4</text>
<text x="15.2" y="153.5">A5</text>
<text x="15.2" y="155.7">A6</text>
<text x="22.1" y="151.3">D4</text>
<text x="22.1" y="153.5">D5</text>
<text x="22.1" y="155.7">D6</text>
<text x="26.9" y="150.3">14</text>
<text x="26.9" y="152.5">15</text>
<text x="26.9" y="154.7">16</text>
<text x="56.4" y="154.6" transform="rotate(-90 56.4 154.6)">A0</text>
<text x="58.6" y="154.6" transform="rotate(-90 58.6 154.6)">A1</text>
<text x="60.9" y="154.6" transform="rotate(-90 60.9 154.6)">A2</text>
<text x="63.1" y="154.6" transform="rotate(-90 63.1 154.6)">A3</text>
<text x="67.6" y="154.6" transform="rotate(-90 67.6 154.6)">B0</text>
<text x="69.8" y="154.6" transform="rotate(-90 69.8 154.6)">B1</text>
<text x="72" y="154.6" transform="rotate(-90 72 154.6)">B2</text>
<text x="74.3" y="154.6" transform="rotate(-90 74.3 154.6)">B3</text>
<text x="78.7" y="154.6" transform="rotate(-90 78.7 154.6)">CN</text>
<text x="83.2" y="154.6" transform="rotate(-90 83.2 154.6)">S0</text>
<text x="85.4" y="154.6" transform="rotate(-90 85.4 154.6)">S1</text>
<text x="87.7" y="154.6" transform="rotate(-90 87.7 154.6)">S2</text>
<text x="87.7" y="150.1" transform="rotate(-90 87.7 150.1)">CN+4</text>
<text x="89.9" y="154.6" transform="rotate(-90 89.9 154.6)">S3</text>
<text x="92.2" y="154.6" transform="rotate(-90 92.2 154.6)">M</text>
<text x="113.4" y="154.6" transform="rotate(-90 113.4 154.6)">A0</text>
<text x="115.6" y="154.6" transform="rotate(-90 115.6 154.6)">A1</text>
<text x="117.9" y="154.6" transform="rotate(-90 117.9 154.6)">A2</text>
<text x="120.1" y="154.6" transform="rotate(-90 120.1 154.6)">A3</text>
<text x="124.5" y="154.6" transform="rotate(-90 124.5 154.6)">B0</text>
<text x="126.8" y="154.6" transform="rotate(-90 126.8 154.6)">B1</text>
<text x="129" y="154.6" transform="rotate(-90 129 154.6)">B2</text>
<text x="131.2" y="154.6" transform="rotate(-90 131.2 154.6)">B3</text>
<text x="135.7" y="154.6" transform="rotate(-90 135.7 154.6)">CN</text>
<text x="140.2" y="154.6" transform="rotate(-90 140.2 154.6)">S0</text>
<text x="142.4" y="154.6" transform="rotate(-90 142.4 154.6)">S1</text>
<text x="144.7" y="154.6" transform="rotate(-90 144.7 154.6)">S2</text>
<text x="144.7" y="150.1" transform="rotate(-90 144.7 150.1)">CN+4</text>
<text x="146.9" y="154.6" transform="rotate(-90 146.9 154.6)">S3</text>
<text x="149.1" y="154.6" transform="rotate(-90 149.1 154.6)">M</text>
<text x="194.5" y="151.4">15</text>
<text x="200.7" y="150.2">A/B</text>
<text x="200.7" y="152.4">G</text>
<text x="223.6" y="151.4">15</text>
<text x="229.7" y="150.2">G2</text>
<text x="229.7" y="152.4">CLR</text>
<text x="263.8" y="151.4">19</text>
<text x="270" y="150.2">DIR</text>
<text x="270" y="152.4">G</text>
<text x="10.8" y="159.2">23</text>
<text x="10.8" y="161.5">22</text>
<text x="11.8" y="157">1</text>
<text x="15.2" y="157.9">A7</text>
<text x="15.2" y="160.2">A8</text>
<text x="22.1" y="158">D7</text>
<text x="26.9" y="157">17</text>
<text x="55.4" y="159.7" transform="rotate(-90 55.4 159.7)">2</text>
<text x="57.6" y="160.7" transform="rotate(-90 57.6 160.7)">23</text>
<text x="59.9" y="160.7" transform="rotate(-90 59.9 160.7)">21</text>
<text x="62.1" y="160.7" transform="rotate(-90 62.1 160.7)">19</text>
<text x="66.6" y="159.7" transform="rotate(-90 66.6 159.7)">1</text>
<text x="68.8" y="160.7" transform="rotate(-90 68.8 160.7)">22</text>
<text x="71" y="160.7" transform="rotate(-90 71 160.7)">20</text>
<text x="73.3" y="160.7" transform="rotate(-90 73.3 160.7)">18</text>
<text x="77.8" y="159.7" transform="rotate(-90 77.8 159.7)">7</text>
<text x="82.2" y="159.7" transform="rotate(-90 82.2 159.7)">6</text>
<text x="84.5" y="159.7" transform="rotate(-90 84.5 159.7)">5</text>
<text x="86.7" y="159.7" transform="rotate(-90 86.7 159.7)">4</text>
<text x="88.9" y="159.7" transform="rotate(-90 88.9 159.7)">3</text>
<text x="91.1" y="159.7" transform="rotate(-90 91.1 159.7)">8</text>
<text x="112.4" y="159.7" transform="rotate(-90 112.4 159.7)">2</text>
<text x="114.6" y="160.7" transform="rotate(-90 114.6 160.7)">23</text>
<text x="116.8" y="160.7" transform="rotate(-90 116.8 160.7)">21</text>
<text x="119.1" y="160.7" transform="rotate(-90 119.1 160.7)">19</text>
<text x="123.6" y="159.7" transform="rotate(-90 123.6 159.7)">1</text>
<text x="125.8" y="160.7" transform="rotate(-90 125.8 160.7)">22</text>
<text x="128" y="160.7" transform="rotate(-90 128 160.7)">20</text>
<text x="130.3" y="160.7" transform="rotate(-90 130.3 160.7)">18</text>
<text x="134.7" y="159.7" transform="rotate(-90 134.7 159.7)">7</text>
<text x="139.2" y="159.7" transform="rotate(-90 139.2 159.7)">6</text>
<text x="141.4" y="159.7" transform="rotate(-90 141.4 159.7)">5</text>
<text x="143.7" y="159.7" transform="rotate(-90 143.7 159.7)">4</text>
<text x="145.9" y="159.7" transform="rotate(-90 145.9 159.7)">3</text>
<text x="148.1" y="159.7" transform="rotate(-90 148.1 159.7)">8</text>
<text x="10.8" y="163.7">19</text>
<text x="15.2" y="162.4">A9</text>
<text x="15.2" y="164.7">A10</text>
<text x="10.8" y="168.1">12</text>
<text x="15.2" y="169.1">GND</text>
</g>
</svg>
